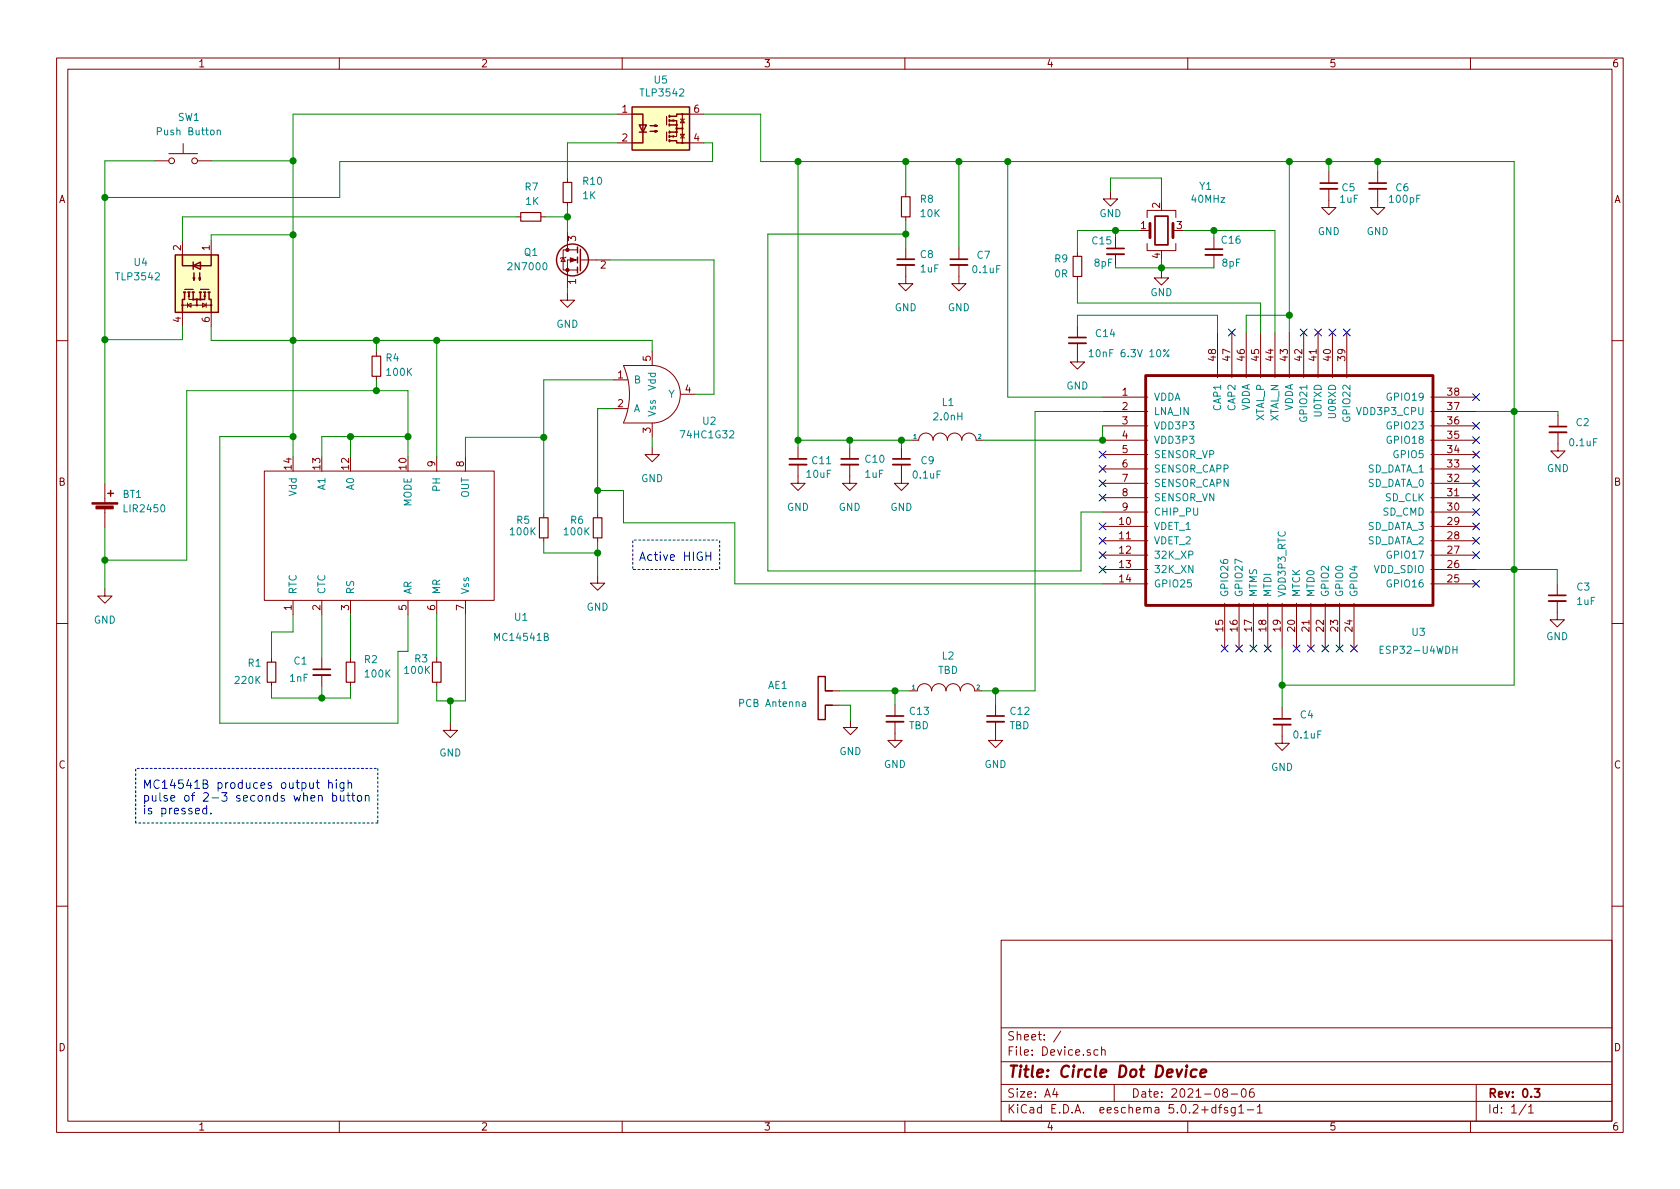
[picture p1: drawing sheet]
<svg xmlns="http://www.w3.org/2000/svg" width="297mm" height="210mm" viewBox="0 0 297 210" stroke-linecap="round" stroke-linejoin="round" font-family="sans-serif">
<g fill="none" stroke="#840000" stroke-width=".18">
<path d="M10 10.3h277v189.9h-277zM12 12.2h273v186.1h-273zM60 10.3v1.9M110 10.3v1.9M160 10.3v1.9M210 10.3v1.9M260 10.3v1.9M27.3 28.4h2.5M29.8 27.2h5.1M32.4 25.4v1.8M34.9 28.4h2.6M91.3 38.3h.8"/>
<path d="M95.6 38.3h.8M100.3 31.5v.8M100.3 35.8v.8M109.2 20.2h2.6M109.2 25.3h2.6M118.6 24.1l.5-.1v.3zM118.6 21.3l.5-.1v.3zM119.6 23.4v.7h-1.1M120.3 24.4h.7M120.3 21.1h.7M120.3 23.7h.7l-.4 .7zM120.6 21.1l.4 .6h-.7z"/>
<path d="M120.6 20.2v5.1M121.9 20.2h2.6M121.9 25.3h2.6M160.1 34v.8M160.1 38.3v.8M196.3 33.9v1.3h1.3l-1.3 1.2-1.2-1.2h1.2M202.8 38.5v-1.3h5.1v1.3M234.9 33.4v3.3h1.3l-1.3 1.3-1.2-1.3h1.2M234.9 30.3v2.1M243.6 33.4v3.3h1.3l-1.3 1.3-1.3-1.3h1.3M243.6 30.3v2.1M32.3 54h5"/>
<path d="M32.3 42.5v2.6M32.3 55.2v2.6M33.1 53.6v.8M33.2 54l.6-.4v.7zM33.4 51.8v1.2h.8M33.4 51.9l.1 .5h-.2zM35.8 53.6l.6 .4-.6 .3zM36.2 51.9l.1 .5h-.2zM36.4 53.6v.8M37.3 42.5v2.6M37.3 55.2v2.6M99.6 45.6l.3 .6h-.7z"/>
<path d="M100.1 45.5l-.2 .1h-.7l-.1 .1M100.3 44.2h-.7v3.5h2.5M100.3 51.8v1.3h1.3l-1.3 1.3-1.2-1.3h1.2M100.3 40.9v3.3M100.3 44.2h1.8M102.1 46h-1.8v5M102.6 46h5.3M160.1 46.9v3.3h1.3l-1.3 1.2-1.2-1.2h1.2M160.1 43.8v2M169.5 46.9v3.3h1.3l-1.3 1.2-1.2-1.2h1.2M169.5 43.8v2M190.5 44.6v.7"/>
<path d="M190.5 48.9v.8M190.5 57.7v2M197.2 41.9v2M197.2 45v2M202.8 43v1.3h5.1v-1.3M202.8 40.8h.5M205.4 47.9v1.2h1.2l-1.2 1.3-1.3-1.3h1.3M207.4 40.8h.5M214.6 42v2.1M214.6 45.1v2M215.3 58.8v8M217.8 58.8v8"/>
<path d="M220.3 58.8v8M222.9 58.8v8M225.4 58.8v8M228 58.8v8M230.5 58.8v8M233 58.8v8M235.6 58.8v8M238.1 58.8v8M10 60.2h2M66.5 62.2v.8M66.5 66.5v.8M108.5 67.2h2.5"/>
<path d="M108.5 72.3h2.5M110.2 64.7a12.5 12.5 0 0 1 0 10.1h5.5M110.2 64.6h5.5M115.3 79.1v1.3h1.3l-1.3 1.3-1.3-1.3h1.3M115.3 62.1v2.5M115.3 74.8v2.5M115.7 64.6a5.1 5.1 0 0 1 4.6 5.1 5.1 5.1 0 0 1-4.6 5.1M120.4 69.7h2.5M141.1 79.1v2M150.2 79.1v2M159.4 79.1v2M161.2 77.8h1.2a1.27 1.27 0 0 1 1.3-1.2 1.27 1.27 0 0 1 1.3 1.2 1.27 1.27 0 0 1 1.2-1.2 1.27 1.27 0 0 1 1.3 1.2 1.27 1.27 0 0 1 1.3-1.2 1.27 1.27 0 0 1 1.3 1.2 1.27 1.27 0 0 1 1.2-1.2 1.27 1.27 0 0 1 1.3 1.2h1.3"/>
<path d="M190.5 60.7v3.3h1.3l-1.3 1.3-1.3-1.3h1.3M194.9 70.2h8M194.9 72.8h8M194.9 75.3h8M194.9 77.8h8M253 70.2h8M253 72.8h8M253 75.3h8M253 77.8h8M275.5 76.4v3.4h1.2l-1.2 1.2-1.3-1.2h1.3M275.5 73.4v2M285 60.2h2"/>
<path d="M18.5 85.6v3.3M18.5 89.9v3.3M46.7 83.3h40.7v22.9h-40.7zM77.2 80.8v2.5M82.3 80.8v2.5M96.1 90.8v.8M96.1 95.1v.8M105.7 90.8v.8M105.7 95.1v.8M141.1 82.2v3.3h1.3l-1.3 1.2-1.3-1.2h1.3M150.2 82.2v3.3h1.3l-1.3 1.2-1.2-1.2h1.2M159.4 82.2v3.3h1.3l-1.3 1.2-1.3-1.2h1.3"/>
<path d="M194.9 93.1h8M194.9 95.6h8M194.9 98.2h8M194.9 90.5h8M194.9 88h8M194.9 85.5h8M194.9 82.9h8M194.9 80.4h8M253 93.1h8M253 95.6h8M253 98.2h8M253 90.5h8"/>
<path d="M253 88h8M253 85.5h8M253 82.9h8M253 80.4h8M10 110.3h2M18.5 104.1v1.3h1.3l-1.3 1.3-1.2-1.3h1.2M48 116.3v.8M51.8 106.2v2.5M56.9 106.2v2.5M56.9 116.3v2.1M56.9 119.4v2M62 106.2v2.5"/>
<path d="M62 116.3v.8M72.1 106.2v2.5M77.2 106.2v2.5M77.2 116.3v.8M82.3 106.2v2.5M105.7 101.8v1.3h1.2l-1.2 1.3-1.3-1.3h1.3M194.9 100.7h8M194.9 103.2h8M216.5 106.7v8M219.1 106.7v8M221.6 106.7v8M224.2 106.7v8"/>
<path d="M226.7 106.7v8M229.2 106.7v8M231.8 106.7v8M234.3 106.7v8M236.9 106.7v8M239.4 106.7v8M253 100.7h8M253 103.2h8M275.3 106.3v3.3h1.3l-1.3 1.3-1.2-1.3h1.2M275.3 103.2v2.1M285 110.3h2M48 120.6v.8"/>
<path d="M62 120.6v.8M77.2 120.6v.8M79.6 127.9v1.3h1.3l-1.3 1.2-1.2-1.2h1.2M145.9 124.7h2.6M145.9 122.2h2.6M150.4 127.4v1.2h1.2l-1.2 1.3-1.3-1.3h1.3M158.2 127.6v3.3h1.3l-1.3 1.3-1.2-1.3h1.2M158.2 124.6v2M160.9 122.2h1.3a1.27 1.27 0 0 1 1.2-1.3 1.27 1.27 0 0 1 1.3 1.3 1.27 1.27 0 0 1 1.3-1.3 1.27 1.27 0 0 1 1.3 1.3 1.27 1.27 0 0 1 1.2-1.3 1.27 1.27 0 0 1 1.3 1.3 1.27 1.27 0 0 1 1.3-1.3 1.27 1.27 0 0 1 1.2 1.3h1.3M176 127.6v3.3h1.3l-1.3 1.3-1.2-1.3h1.2M176 124.6v2M226.7 128.1v3.3h1.3l-1.3 1.3-1.3-1.3h1.3"/>
<path d="M226.7 125.1v2M10 160.2h2M177 166.3h108v32h-108zM285 160.2h2M60 198.3v1.9M110 198.3v1.9M160 198.3v1.9M177 194.8h108M177 191.8h108M177 187.8h108M177 181.8h108M186.5 192.5l-.4 1h1"/>
<path d="M186.8 193v1M187.6 182.3l-1.3 2M194.1 185.7l-.4-.1-.3 .3 .1 .6 .2 .1 .4-.1M194.8 185.7l.2-.1 .3 .1 .1 .9M194.8 185.1v1.5M197 191.8v3M210 198.3v1.9M215 195.9l-.5-.1-.3 .3 .1 .6 .2 .1 .5-.1M215 195.3v1.5M215.5 195.8h.5M216 195.3l-.3 .2v1.3M216.5 193.2l-.3-.3 .1-.2a.48 .48 0 0 1 .6-.1l.1 .2-.1 .3-.6 .1a.48 .48 0 0 0 0 .7l.2 .1 .5-.1v-.4l-.2-.3"/>
<path d="M217 195.9l-.3-.1-.2 .2v.3l.5 .1v.3h-.5M217.7 193.5h1.1M218.4 195.8v1.2l-.3 .3h-.3M218.4 195.9l-.4-.1-.3 .3 .1 .6h.6M219 195.8l.5-.5v1.5M219 196.8h.9M219.6 192.7l.4-.2a.94 .94 0 0 1 0 1.5 .82 .82 0 0 1-.4-1.3zM220.5 196.3h1.2M221.6 192.5a.59 .59 0 0 0-.7 .7l.1 .7 .2 .1 .5-.1 .1-.5-.2-.2-.4-.1-.3 .3M222.3 195.8l.4-.5v1.5M222.3 196.8h.9M260 198.3v1.9"/>
<path d="M261 191.8v6.5M269.8 195.2l-1.2 2M270.3 195.8l.4-.5v1.5M270.3 196.8h.8"/>
<circle cx="30.4" cy="28.4" r=".51"/>
<circle cx="34.4" cy="28.4" r=".51"/>
<circle cx="119.6" cy="22.1" r=".13"/>
<circle cx="119.6" cy="23.4" r=".13"/>
<circle cx="119.6" cy="22.7" r=".13"/>
<circle cx="120.6" cy="25.3" r=".13"/>
<circle cx="120.6" cy="20.2" r=".13"/>
<circle cx="120.6" cy="22.7" r=".13"/>
<circle cx="32.3" cy="54" r=".13"/>
<circle cx="34.2" cy="53" r=".13"/>
<circle cx="34.8" cy="54" r=".13"/>
<circle cx="34.8" cy="53" r=".13"/>
<circle cx="35.4" cy="53" r=".13"/>
<circle cx="37.3" cy="54" r=".13"/>
</g>
<g fill="none" stroke="#840000" stroke-width=".3">
<path d="M204.2 38.2h2.3v5.1h-2.3zM233.4 32.4h3.1M242.1 32.4h3M158.6 45.8h3.1M168 45.8h3.1M189 59.7h3M195.7 43.9h3.1M213.1 44.1h3.1M273.9 75.4h3.1M139.6 81.1h3M148.7 81.1h3.1M157.9 81.1h3"/>
<path d="M55.4 118.4h3M273.8 105.3h3.1M156.7 126.6h3.1M174.5 126.6h3M225.2 127.1h3M271.3 192.5h.9l-.5 .6 .5 .1v.7l-.2 .1-.7-.1"/>
</g>
<path d="M209.8 189.1l-.2 1.3M209.9 188.4l-.1 .2M211.6 189.2a.68 .68 0 0 0-1 .3l-.1 .6 .2 .2 .1 .1 .6-.1M212.3 189.8l1-.2-.1-.4-.6-.1-.3 .3v.9l.2 .1 .6-.1" fill="none" stroke="#840000" stroke-width=".41"/>
<g fill="none" stroke="#008484" stroke-width=".18">
<path d="M38.4 23.1l.2-.1 .3 .1 .1 .7M38.4 23v.8M192.6 62.2l.3-.4v1.3M192.6 63.1h.7M206.7 61.8l-1 1.3M244 114.9h.4M244.6 114.3h-.6v1.2h.6M141.9 124.1h.5v.8M142.4 124.4l-.4 .1-.2 .1 .1 .3h.5"/>
<circle cx="206.5" cy="62.9" r=".18"/>
</g>
<g fill="none" stroke="#840000" stroke-width=".2">
<path d="M92.1 37.6h3.5v1.5h-3.5zM99.6 32.3h1.5v3.5h-1.5zM117.9 20.6v1.5M117.9 23.4v1.5M159.4 34.8h1.5v3.5h-1.5zM32.6 51.2h1.6M35.4 51.2h1.6M189.7 45.3h1.6v3.6h-1.6zM65.8 63h1.5v3.5h-1.5zM95.4 91.6h1.5v3.5h-1.5zM104.9 91.6h1.5v3.5h-1.5zM47.2 117.1h1.6v3.5h-1.6z"/>
<path d="M61.2 117.1h1.5v3.5h-1.5zM76.5 117.1h1.5v3.5h-1.5z"/>
</g>
<g fill="none" stroke="#840000" stroke-width=".33">
<path d="M233.4 33.4h3.1M242.1 33.4h3M158.6 46.9h3.1M168 46.9h3.1M195.7 45h3.1M213.1 45.1h3.1M189 60.7h3M273.9 76.4h3.1M139.6 82.2h3M148.7 82.2h3.1M157.9 82.2h3M55.4 119.4h3"/>
<path d="M273.8 106.3h3.1M156.7 127.6h3.1M174.5 127.6h3M225.2 128.1h3"/>
</g>
<g fill="none" stroke="#008400" stroke-width=".18">
<path d="M27.3 28.4h-8.8v57.2M37.5 28.4h14.3M91.3 38.3h-59v4.2M96.4 38.3h3.9M100.3 36.6v4.3M109.2 20.2h-57.4v60.6M109.2 25.3h-8.9v6.2M124.5 25.3h1.5v3.3h-65.9v6.3h-41.6M124.5 20.2h10v8.4h133.2v92.6h-41M141.1 28.6v50.5M160.1 28.6v5.4M160.1 39.1v4.7"/>
<path d="M169.5 28.6v15.2M178.2 28.6v41.6h16.7M196.3 33.9v-2.4h9.1v4.2M228 28.6v30.2M234.9 28.6v1.7M243.6 28.6v1.7M32.3 57.8v2.3h-13.8M37.3 57.8v2.4h78v1.9M51.8 41.5h-14.5v1M100.3 51v.8M107.9 46h18.3v23.7h-3.3M160.1 41.4h-24.3v59.6h55.3v-10.5h3.8"/>
<path d="M190.5 57.7v-2h24.8v3.1M190.5 49.7v3.9h32.4v5.2M197.2 47v.4h17.4v-.3M197.2 40.8v1.1M201.5 40.8h-11v3.8M205.4 45.8v2.1M209.2 40.8h16.2v18M214.6 40.8v1.2M228 55.7h-7.7v3.1M51.8 77.2h-12.9v50.7h31.5v-12.7h1.7v-6.5M62 77.2v3.6M66.5 60.2v2"/>
<path d="M66.5 67.3v1.8M72.1 77.2h-15.2v3.6M77.2 60.2v20.6M96.1 77.3h-13.8v3.5M108.5 67.2h-12.4v23.6M108.5 72.3h-2.8v18.5M115.3 77.3v1.8M141.1 77.8h20.1M150.2 77.8v1.3M159.4 77.8v1.3M194.9 75.3v2.5h-21M194.9 72.8h-11.9v49.4h-9.4"/>
<path d="M261 72.8h14.5v.6M18.5 93.2v10.9M72.1 80.8v-11.7h-39.1v30h-14.5M96.1 95.9v1.9h9.6M105.7 95.9v5.9M105.7 86.7h4.5v5.8h19.7v10.7h65M51.8 108.7v3.1h-3.8v4.5M56.9 108.7v7.6M62 108.7v7.6M77.2 108.7v7.6M82.3 108.7v15.2h-5.1v-2.5M226.7 114.7v10.4"/>
<path d="M261 100.7h14.3v2.5M48 121.4v2h14v-2M56.9 121.4v2M79.6 123.9v4M148.5 124.7h1.9v2.7M148.5 122.2h12.4M158.2 122.2v2.4M176 122.2v2.4"/>
</g>
<g fill="#008400" stroke="#008400" stroke-width=".25">
<circle cx="56.9" cy="123.4" r=".51"/>
<circle cx="72.1" cy="77.2" r=".51"/>
<circle cx="66.5" cy="60.2" r=".51"/>
<circle cx="105.7" cy="97.8" r=".51"/>
<circle cx="51.8" cy="60.2" r=".51"/>
<circle cx="62" cy="77.2" r=".51"/>
<circle cx="66.5" cy="69.1" r=".51"/>
<circle cx="18.5" cy="34.9" r=".51"/>
<circle cx="79.6" cy="123.9" r=".51"/>
<circle cx="18.5" cy="99.1" r=".51"/>
<circle cx="51.8" cy="77.2" r=".51"/>
<circle cx="228" cy="28.6" r=".51"/>
<circle cx="228" cy="55.7" r=".51"/>
<circle cx="235" cy="28.6" r=".51"/>
<circle cx="178.2" cy="28.6" r=".51"/>
<circle cx="160.1" cy="41.4" r=".51"/>
<circle cx="160.1" cy="28.6" r=".51"/>
<circle cx="169.5" cy="28.6" r=".51"/>
<circle cx="150.2" cy="77.8" r=".51"/>
<circle cx="159.4" cy="77.8" r=".51"/>
<circle cx="141.1" cy="77.8" r=".51"/>
<circle cx="141.1" cy="28.6" r=".51"/>
<circle cx="158.2" cy="122.2" r=".51"/>
<circle cx="194.9" cy="77.8" r=".51"/>
<circle cx="176" cy="122.2" r=".51"/>
<circle cx="214.6" cy="40.8" r=".51"/>
<circle cx="197.2" cy="40.8" r=".51"/>
<circle cx="205.4" cy="47.4" r=".51"/>
<circle cx="267.7" cy="100.7" r=".51"/>
<circle cx="226.7" cy="121.2" r=".51"/>
<circle cx="267.7" cy="72.8" r=".51"/>
<circle cx="243.6" cy="28.6" r=".51"/>
<circle cx="51.8" cy="28.4" r=".51"/>
<circle cx="51.8" cy="41.5" r=".51"/>
<circle cx="18.5" cy="60.1" r=".51"/>
<circle cx="100.3" cy="38.3" r=".51"/>
<circle cx="77.2" cy="60.2" r=".51"/>
<circle cx="96.1" cy="77.3" r=".51"/>
<circle cx="105.7" cy="86.7" r=".51"/>
</g>
<g fill="none" stroke="#0000c2" stroke-width=".18">
<path d="M124.8 98.3h.9M125.7 97.6v1.5M55.9 138.4h.6M56.1 137.9v1.3l.4 .2M58.1 138.6l.2-.2 .4 .1 .1 .9M58.1 137.9v1.5M59.5 137.9v.1M59.5 138.4v1M60.8 138.4v1.4l-.3 .1-.3-.1M60.8 138.5l-.4-.1-.3 .3v.4l.1 .2h.6M61.5 138.6l.1-.1a.36 .36 0 0 1 .6 .1v.8M61.5 137.9v1.5"/>
<path d="M36.6 143l-.5-.1-.3 .3v.4l.2 .3h.6M36.6 142.4v1.5M37.3 143.8v.1M56.3 140.8l.1-.1a.36 .36 0 0 1 .6 .2v.8M58.8 140.7h.5l.2 .3v.4l-.1 .2h-.6M58.8 140.2v1.5M60.2 140.7v.7a.35 .35 0 0 0 .3 .3 .35 .35 0 0 0 .3-.2M60.8 140.7v1M61.3 140.7h.6M61.5 140.2v1.2l.1 .2 .3 .1M62.2 140.7h.5M62.4 140.2v1.2l.3 .3"/>
<path d="M63.2 140.8l.2-.1 .5 .1 .1 .6-.2 .2-.4 .1-.2-.2zM64.6 140.8l.1-.1a.36 .36 0 0 1 .6 .2v.8M64.6 140.7v1"/>
</g>
<path d="M112.1 95.5h14.8M127.3 95.6v5.1M111.9 100.6v-5.1M126.9 100.7h-15M24.3 135.9h42.5M66.8 135.9v9.6M24 145.5v-9.6M66.8 145.5h-42.8" fill="none" stroke="#0000c2" stroke-width=".18" stroke-dasharray=".4 .4"/>
<g fill="#840000" stroke="#840000" stroke-width=".18">
<path d="M16.3 88.9h4.5v.2h-4.5z"/>
<path d="M17 89.5h3v.5h-3z"/>
<path d="M100.8 45.6l1.1 .4-1.1 .3z"/>
<circle cx="100.3" cy="47.7" r=".28"/>
<circle cx="100.3" cy="44.2" r=".28"/>
</g>
<g fill="none" stroke="#840000" stroke-width=".25">
<path d="M111.8 18.9h10.1v7.6h-10.1zM111.8 20.2h1.9v1.9M113 22.1h1.3l-.6 1.3zM113 23.4h1.3M113.7 23.4v1.9h-1.9M113.7 22v1.4M114.9 23.2h1.3l-.4 .2v-.3l.4 .1M114.9 22.2h1.3l-.4 .1v-.2l.4 .1M118.5 21.3h1.1v.8M118.5 24.9h1.1v.4h2.3M118.5 22.1h1.1v1.3h-1.1M119.6 22.7h1"/>
<path d="M121.9 20.2h-2.3v.4h-1.1M31 45.1h7.6v10.1h-7.6zM32.3 45.1v1.9h1.9M32.6 51.8v1.2h-.3v2.2M34.2 47l1.2-.7v1.3zM34.2 51.8v1.2h1.2v-1.2M34.2 46.3v1.3M34.2 47h1.4M34.3 48.3v1.2l-.1-.4h.2l-.1 .4M34.8 53v1M35.3 48.3v1.2l-.1-.4h.2l-.1 .4M36.2 51.8v1.2h-.8"/>
<path d="M37 51.8v1.2h.3v2.2M37.3 45.1v1.9h-1.9M102.1 43.7v1M102.1 45.5v1M102.1 47.2v1.1M102.6 44.1v3.8M19 87.2h1.1M19.6 86.7v1.1M147.2 122.2h-1.3v-2.6h-1.2v7.6h1.2v-2.5h1.3"/>
<circle cx="101.2" cy="46" r="2.82"/>
</g>
<path d="M203.3 39.5v2.5M207.4 39.5v2.5M202.6 66.4h50.8v40.7h-50.8z" fill="none" stroke="#840000" stroke-width=".51"/>
<g fill="none" stroke="#000084" stroke-width=".18">
<path d="M217.2 58.2l1.2 1.2M218.4 58.2l-1.2 1.2M229.9 58.2l1.2 1.2M231.1 58.2l-1.2 1.2M232.4 58.2l1.3 1.2M233.7 58.2l-1.3 1.2M235 58.2l1.2 1.2M236.2 58.2l-1.2 1.2M237.5 58.2l1.2 1.2M238.7 58.2l-1.2 1.2M194.3 79.8l1.3 1.2M195.6 79.8l-1.3 1.2"/>
<path d="M260.4 79.8l1.2 1.2M260.4 69.6l1.2 1.2M260.4 74.7l1.2 1.2M260.4 77.2l1.2 1.3M261.6 79.8l-1.2 1.2M261.6 77.2l-1.2 1.3M261.6 74.7l-1.2 1.2M261.6 69.6l-1.2 1.2M194.3 97.6l1.3 1.2M194.3 95l1.3 1.2M194.3 92.5l1.3 1.2M194.3 87.4l1.3 1.2"/>
<path d="M194.3 84.9l1.3 1.2M194.3 82.3l1.3 1.2M195.6 97.6l-1.3 1.2M195.6 95l-1.3 1.2M195.6 92.5l-1.3 1.2M195.6 87.4l-1.3 1.2M195.6 84.9l-1.3 1.2M195.6 82.3l-1.3 1.2M260.4 82.3l1.2 1.2M260.4 84.9l1.2 1.2M260.4 87.4l1.2 1.2M260.4 89.9l1.2 1.3"/>
<path d="M260.4 92.5l1.2 1.2M260.4 95l1.2 1.2M260.4 97.6l1.2 1.2M261.6 87.4l-1.2 1.2M261.6 89.9l-1.2 1.3M261.6 84.9l-1.2 1.2M261.6 82.3l-1.2 1.2M261.6 92.5l-1.2 1.2M261.6 95l-1.2 1.2M261.6 97.6l-1.2 1.2M194.3 100.1l1.3 1.2M195.6 100.1l-1.3 1.2"/>
<path d="M215.9 114.1l1.2 1.2M217.1 114.1l-1.2 1.2M218.5 114.1l1.2 1.2M219.7 114.1l-1.2 1.2M221 114.1l1.2 1.2M222.2 114.1l-1.2 1.2M223.5 114.1l1.3 1.2M224.8 114.1l-1.3 1.2M228.6 114.1l1.2 1.2M229.8 114.1l-1.2 1.2M231.2 114.1l1.2 1.2M232.4 114.1l-1.2 1.2"/>
<path d="M233.7 114.1l1.2 1.2M234.9 114.1l-1.2 1.2M236.2 114.1l1.3 1.2M237.5 114.1l-1.3 1.2M238.8 114.1l1.2 1.2M240 114.1l-1.2 1.2M260.4 102.6l1.2 1.3M261.6 102.6l-1.2 1.3"/>
</g>
<g fill="#ffffc2" stroke="#ffffc2" stroke-width=".18">
<path d="M111.8 18.9h10.1v7.6h-10.1z"/>
<path d="M31 45.1h7.6v10.1h-7.6z"/>
<path d="M110.2 64.6h5.5z"/>
</g>
<path d="M118.4 24.8v.2M118.4 24v.3M118.4 22v.2M118.4 21.2v.3M118.4 20.4v.3M118.4 23.2v.3M32.5 51.7h.3M33.3 51.7h.2M34 51.7h.3M35.3 51.7h.3M36.1 51.7h.2M36.8 51.7h.3" fill="none" stroke="#840000" stroke-width=".36"/>
<text font-size="2.8" fill="#840000" x="178" y="190.5">Title: Circle Dot Device</text>
<g font-size="2.1" fill="#0000c2">
<text x="112.9" y="99.2">Active HIGH</text>
<text x="25.1" y="139.5">MC14541B produces output high</text>
<text x="25.1" y="141.8">pulse of 2-3 seconds when button</text>
<text x="25.1" y="144">is pressed.</text>
</g>
<g font-size="2.1" fill="#840000">
<text x="178" y="184">Sheet: /</text>
<text x="178" y="186.7">File: Device.sch</text>
<text x="178" y="196.9">KiCad E.D.A. eeschema 5.0.2+dfsg1-1</text>
<text x="178" y="194.1">Size: A4</text>
<text x="200" y="194.1">Date: 2021-08-06</text>
<text x="263" y="194.1">Rev: 0.3</text>
<text x="263" y="196.9">Id: 1/1</text>
</g>
<g font-size="1.8" fill="#840000">
<text x="35" y="11.9">1</text>
<text x="85" y="11.9">2</text>
<text x="135" y="11.9">3</text>
<text x="185" y="11.9">4</text>
<text x="235" y="11.9">5</text>
<text x="285" y="11.9">6</text>
<text x="110" y="19.9">1</text>
<text x="122.7" y="19.9">6</text>
<text x="110" y="25">2</text>
<text x="122.7" y="25">4</text>
<text x="10.4" y="35.9">A</text>
<text x="285.4" y="35.9">A</text>
<text x="201.7" y="40.5">1</text>
<text x="205.1" y="36.8" transform="rotate(-90 205.1 36.8)">2</text>
<text x="208.1" y="40.5">3</text>
<text x="32" y="44.3" transform="rotate(-90 32 44.3)">2</text>
<text x="37.1" y="44.3" transform="rotate(-90 37.1 44.3)">1</text>
<text x="101.9" y="42.6" transform="rotate(-90 101.9 42.6)">3</text>
<text x="106.2" y="47.5">2</text>
<text x="205.1" y="45.7" transform="rotate(-90 205.1 45.7)">4</text>
<text x="101.9" y="50.3" transform="rotate(-90 101.9 50.3)">1</text>
<text x="32" y="57" transform="rotate(-90 32 57)">4</text>
<text x="37.1" y="57" transform="rotate(-90 37.1 57)">6</text>
<text x="115.1" y="63.8" transform="rotate(-90 115.1 63.8)">5</text>
<text x="215" y="63.7" transform="rotate(-90 215 63.7)">48</text>
<text x="217.6" y="63.7" transform="rotate(-90 217.6 63.7)">47</text>
<text x="220.1" y="63.7" transform="rotate(-90 220.1 63.7)">46</text>
<text x="222.6" y="63.7" transform="rotate(-90 222.6 63.7)">45</text>
<text x="225.2" y="63.7" transform="rotate(-90 225.2 63.7)">44</text>
<text x="227.7" y="63.7" transform="rotate(-90 227.7 63.7)">43</text>
<text x="230.3" y="63.7" transform="rotate(-90 230.3 63.7)">42</text>
<text x="232.8" y="63.7" transform="rotate(-90 232.8 63.7)">41</text>
<text x="235.3" y="63.7" transform="rotate(-90 235.3 63.7)">40</text>
<text x="237.9" y="63.7" transform="rotate(-90 237.9 63.7)">39</text>
<text x="109.2" y="66.9">1</text>
<text x="121.2" y="69.5">4</text>
<text x="198.5" y="70">1</text>
<text x="256" y="70">38</text>
<text x="109.2" y="72">2</text>
<text x="115.1" y="76.5" transform="rotate(-90 115.1 76.5)">3</text>
<text x="198.5" y="72.5">2</text>
<text x="198.5" y="75.1">3</text>
<text x="198.5" y="77.6">4</text>
<text x="256" y="77.6">35</text>
<text x="256" y="75.1">36</text>
<text x="256" y="72.5">37</text>
<text x="51.6" y="83" transform="rotate(-90 51.6 83)">14</text>
<text x="56.6" y="83" transform="rotate(-90 56.6 83)">13</text>
<text x="61.7" y="83" transform="rotate(-90 61.7 83)">12</text>
<text x="71.9" y="83" transform="rotate(-90 71.9 83)">10</text>
<text x="77" y="82.5" transform="rotate(-90 77 82.5)">9</text>
<text x="82" y="82.5" transform="rotate(-90 82 82.5)">8</text>
<text x="198.5" y="80.1">5</text>
<text x="198.5" y="82.7">6</text>
<text x="256" y="82.7">33</text>
<text x="256" y="80.1">34</text>
<text x="10.4" y="85.9">B</text>
<text x="198.5" y="85.2">7</text>
<text x="198.5" y="87.8">8</text>
<text x="256" y="87.8">31</text>
<text x="256" y="85.2">32</text>
<text x="285.4" y="85.9">B</text>
<text x="198" y="92.8">10</text>
<text x="198" y="95.4">11</text>
<text x="198.5" y="90.3">9</text>
<text x="256" y="95.4">28</text>
<text x="256" y="92.8">29</text>
<text x="256" y="90.3">30</text>
<text x="198" y="97.9">12</text>
<text x="198" y="100.5">13</text>
<text x="256" y="100.5">26</text>
<text x="256" y="97.9">27</text>
<text x="51.6" y="107.9" transform="rotate(-90 51.6 107.9)">1</text>
<text x="56.6" y="107.9" transform="rotate(-90 56.6 107.9)">2</text>
<text x="61.7" y="107.9" transform="rotate(-90 61.7 107.9)">3</text>
<text x="71.9" y="107.9" transform="rotate(-90 71.9 107.9)">5</text>
<text x="77" y="107.9" transform="rotate(-90 77 107.9)">6</text>
<text x="82" y="107.9" transform="rotate(-90 82 107.9)">7</text>
<text x="198" y="103">14</text>
<text x="256" y="103">25</text>
<text x="216.3" y="111.6" transform="rotate(-90 216.3 111.6)">15</text>
<text x="218.8" y="111.6" transform="rotate(-90 218.8 111.6)">16</text>
<text x="221.4" y="111.6" transform="rotate(-90 221.4 111.6)">17</text>
<text x="223.9" y="111.6" transform="rotate(-90 223.9 111.6)">18</text>
<text x="226.4" y="111.6" transform="rotate(-90 226.4 111.6)">19</text>
<text x="229" y="111.6" transform="rotate(-90 229 111.6)">20</text>
<text x="231.5" y="111.6" transform="rotate(-90 231.5 111.6)">21</text>
<text x="234.1" y="111.6" transform="rotate(-90 234.1 111.6)">22</text>
<text x="236.6" y="111.6" transform="rotate(-90 236.6 111.6)">23</text>
<text x="239.1" y="111.6" transform="rotate(-90 239.1 111.6)">24</text>
<text x="10.4" y="135.9">C</text>
<text x="285.4" y="135.9">C</text>
<text x="10.4" y="185.9">D</text>
<text x="285.4" y="185.9">D</text>
<text x="35" y="199.9">1</text>
<text x="85" y="199.9">2</text>
<text x="135" y="199.9">3</text>
<text x="185" y="199.9">4</text>
<text x="235" y="199.9">5</text>
<text x="285" y="199.9">6</text>
</g>
<g font-size="1.8" fill="#008484">
<text x="113.5" y="17.1">TLP3542</text>
<text x="115.7" y="14.8">U5</text>
<text x="28.1" y="23.9">Push Button</text>
<text x="31.5" y="21.4">SW1</text>
<text x="92.9" y="33.7">R7</text>
<text x="103.1" y="35.2">1K</text>
<text x="103.1" y="32.7">R10</text>
<text x="162.8" y="35.9">R8</text>
<text x="210.8" y="35.9">40MHz</text>
<text x="212.1" y="33.6">Y1</text>
<text x="237" y="35.9">1uF</text>
<text x="237.3" y="33.8">C5</text>
<text x="245.8" y="35.9">100pF</text>
<text x="246.8" y="33.8">C6</text>
<text x="93" y="36.2">1K</text>
<text x="162.8" y="38.4">10K</text>
<text x="194.4" y="38.4">GND</text>
<text x="233" y="41.6">GND</text>
<text x="241.6" y="41.6">GND</text>
<text x="23.8" y="47">U4</text>
<text x="90.2" y="47.8">2N7000</text>
<text x="92.7" y="45.3">Q1</text>
<text x="162.8" y="45.6">C8</text>
<text x="172.8" y="45.8">C7</text>
<text x="186.5" y="46.4">R9</text>
<text x="193.2" y="43.2">C15</text>
<text x="193.5" y="47.2">8pF</text>
<text x="216.1" y="43.1">C16</text>
<text x="216.1" y="47.2">8pF</text>
<text x="20.8" y="49.6">TLP3542</text>
<text x="162.8" y="48.2">1uF</text>
<text x="172.1" y="48.3">0.1uF</text>
<text x="186.5" y="49.1">0R</text>
<text x="203.4" y="52.4">GND</text>
<text x="98.4" y="58">GND</text>
<text x="158.2" y="55">GND</text>
<text x="167.6" y="55">GND</text>
<text x="193.8" y="59.6">C14</text>
<text x="68.3" y="63.9">R4</text>
<text x="193.5" y="63.2">10nF 6.3V 10%</text>
<text x="68.5" y="66.5">100K</text>
<text x="112" y="67.8">B</text>
<text x="116" y="69" transform="rotate(-90 116 69)">Vdd</text>
<text x="118.2" y="70.4">Y</text>
<text x="166.6" y="71.8">L1</text>
<text x="188.5" y="68.9">GND</text>
<text x="204" y="70.9">VDDA</text>
<text x="245.6" y="70.9">GPIO19</text>
<text x="112" y="72.9">A</text>
<text x="116" y="73.8" transform="rotate(-90 116 73.8)">Vss</text>
<text x="120.6" y="77.5">74HC1G32</text>
<text x="124.3" y="75.1">U2</text>
<text x="165.2" y="74.3">2.0nH</text>
<text x="204" y="73.4">LNA_IN</text>
<text x="204" y="75.9">VDD3P3</text>
<text x="215.9" y="72.5" transform="rotate(-90 215.9 72.5)">CAP1</text>
<text x="218.4" y="72.5" transform="rotate(-90 218.4 72.5)">CAP2</text>
<text x="221" y="72.8" transform="rotate(-90 221 72.8)">VDDA</text>
<text x="223.5" y="74.6" transform="rotate(-90 223.5 74.6)">XTAL_P</text>
<text x="226.1" y="74.7" transform="rotate(-90 226.1 74.7)">XTAL_N</text>
<text x="228.6" y="72.8" transform="rotate(-90 228.6 72.8)">VDDA</text>
<text x="231.1" y="74.2" transform="rotate(-90 231.1 74.2)">GPIO21</text>
<text x="233.7" y="73.6" transform="rotate(-90 233.7 73.6)">U0TXD</text>
<text x="236.2" y="73.8" transform="rotate(-90 236.2 73.8)">U0RXD</text>
<text x="238.8" y="74.2" transform="rotate(-90 238.8 74.2)">GPIO22</text>
<text x="240.4" y="73.4">VDD3P3_CPU</text>
<text x="245.6" y="75.9">GPIO23</text>
<text x="278.7" y="75.4">C2</text>
<text x="143.7" y="82.1">C11</text>
<text x="153.1" y="81.8">C10</text>
<text x="162.9" y="82.1">C9</text>
<text x="204" y="78.5">VDD3P3</text>
<text x="204" y="81">SENSOR_VP</text>
<text x="204" y="83.6">SENSOR_CAPP</text>
<text x="241.7" y="83.6">SD_DATA_1</text>
<text x="245.6" y="78.5">GPIO18</text>
<text x="246.6" y="81">GPIO5</text>
<text x="273.5" y="83.5">GND</text>
<text x="277.6" y="78.9">0.1uF</text>
<text x="21.7" y="88.1">BT1</text>
<text x="52.5" y="87.7" transform="rotate(-90 52.5 87.7)">Vdd</text>
<text x="57.5" y="86.6" transform="rotate(-90 57.5 86.6)">A1</text>
<text x="62.6" y="86.6" transform="rotate(-90 62.6 86.6)">A0</text>
<text x="72.8" y="89.6" transform="rotate(-90 72.8 89.6)">MODE</text>
<text x="77.9" y="86.8" transform="rotate(-90 77.9 86.8)">PH</text>
<text x="82.9" y="88.1" transform="rotate(-90 82.9 88.1)">OUT</text>
<text x="113.4" y="85.3">GND</text>
<text x="142.7" y="84.5">10uF</text>
<text x="153" y="84.5">1uF</text>
<text x="161.5" y="84.6">0.1uF</text>
<text x="204" y="86.1">SENSOR_CAPN</text>
<text x="204" y="88.6">SENSOR_VN</text>
<text x="241.7" y="86.1">SD_DATA_0</text>
<text x="244.9" y="88.6">SD_CLK</text>
<text x="22.1" y="90.6">LIR2450</text>
<text x="90.3" y="94.7">100K</text>
<text x="91.4" y="92.6">R5</text>
<text x="99.8" y="94.7">100K</text>
<text x="100.9" y="92.6">R6</text>
<text x="139.1" y="90.3">GND</text>
<text x="148.3" y="90.3">GND</text>
<text x="157.4" y="90.3">GND</text>
<text x="204" y="93.7">VDET_1</text>
<text x="204" y="91.2">CHIP_PU</text>
<text x="241.7" y="93.7">SD_DATA_3</text>
<text x="244.5" y="91.2">SD_CMD</text>
<text x="204" y="96.3">VDET_2</text>
<text x="204" y="98.8">32K_XP</text>
<text x="204" y="101.3">32K_XN</text>
<text x="241.7" y="96.3">SD_DATA_2</text>
<text x="242.9" y="101.3">VDD_SDIO</text>
<text x="245.6" y="98.8">GPIO17</text>
<text x="52.5" y="105.2" transform="rotate(-90 52.5 105.2)">RTC</text>
<text x="57.5" y="105.2" transform="rotate(-90 57.5 105.2)">CTC</text>
<text x="62.6" y="105.2" transform="rotate(-90 62.6 105.2)">RS</text>
<text x="72.8" y="105.2" transform="rotate(-90 72.8 105.2)">AR</text>
<text x="77.9" y="105.2" transform="rotate(-90 77.9 105.2)">MR</text>
<text x="82.9" y="105.2" transform="rotate(-90 82.9 105.2)">Vss</text>
<text x="103.7" y="108">GND</text>
<text x="204" y="103.9">GPIO25</text>
<text x="217.2" y="105.7" transform="rotate(-90 217.2 105.7)">GPIO26</text>
<text x="219.7" y="105.7" transform="rotate(-90 219.7 105.7)">GPIO27</text>
<text x="222.2" y="105.7" transform="rotate(-90 222.2 105.7)">MTMS</text>
<text x="224.8" y="105.7" transform="rotate(-90 224.8 105.7)">MTDI</text>
<text x="227.3" y="105.7" transform="rotate(-90 227.3 105.7)">VDD3P3_RTC</text>
<text x="229.9" y="105.7" transform="rotate(-90 229.9 105.7)">MTCK</text>
<text x="232.4" y="105.7" transform="rotate(-90 232.4 105.7)">MTD0</text>
<text x="234.9" y="105.7" transform="rotate(-90 234.9 105.7)">GPIO2</text>
<text x="237.5" y="105.7" transform="rotate(-90 237.5 105.7)">GPIO0</text>
<text x="240" y="105.7" transform="rotate(-90 240 105.7)">GPIO4</text>
<text x="245.6" y="103.9">GPIO16</text>
<text x="278.8" y="104.4">C3</text>
<text x="278.9" y="107">1uF</text>
<text x="16.6" y="110.3">GND</text>
<text x="87.7" y="113.3">MC14541B</text>
<text x="91" y="109.8">U1</text>
<text x="249.7" y="112.4">U3</text>
<text x="273.4" y="113.2">GND</text>
<text x="43.9" y="117.9">R1</text>
<text x="52" y="117.5">C1</text>
<text x="64.5" y="117.3">R2</text>
<text x="64.7" y="119.8">100K</text>
<text x="71.7" y="119.2">100K</text>
<text x="73.4" y="117.1">R3</text>
<text x="165.8" y="119.2">TBD</text>
<text x="166.6" y="116.6">L2</text>
<text x="244.6" y="115.6">ESP32-U4WDH</text>
<text x="41.7" y="120.9">220K</text>
<text x="51.3" y="120.6">1nF</text>
<text x="131" y="125">PCB Antenna</text>
<text x="135.8" y="121.8">AE1</text>
<text x="160.7" y="129">TBD</text>
<text x="160.9" y="126.4">C13</text>
<text x="178.5" y="129">TBD</text>
<text x="178.7" y="126.4">C12</text>
<text x="228.9" y="130.6">0.1uF</text>
<text x="229.9" y="127">C4</text>
<text x="77.7" y="133.8">GND</text>
<text x="148.4" y="133.5">GND</text>
<text x="156.3" y="135.8">GND</text>
<text x="174.1" y="135.8">GND</text>
<text x="224.7" y="136.3">GND</text>
</g>
<g font-size="1.1" fill="#008484">
<text x="161.5" y="77.6">1</text>
<text x="172.9" y="77.6">2</text>
<text x="161.3" y="121.9">1</text>
<text x="172.7" y="121.9">2</text>
</g>
</svg>
